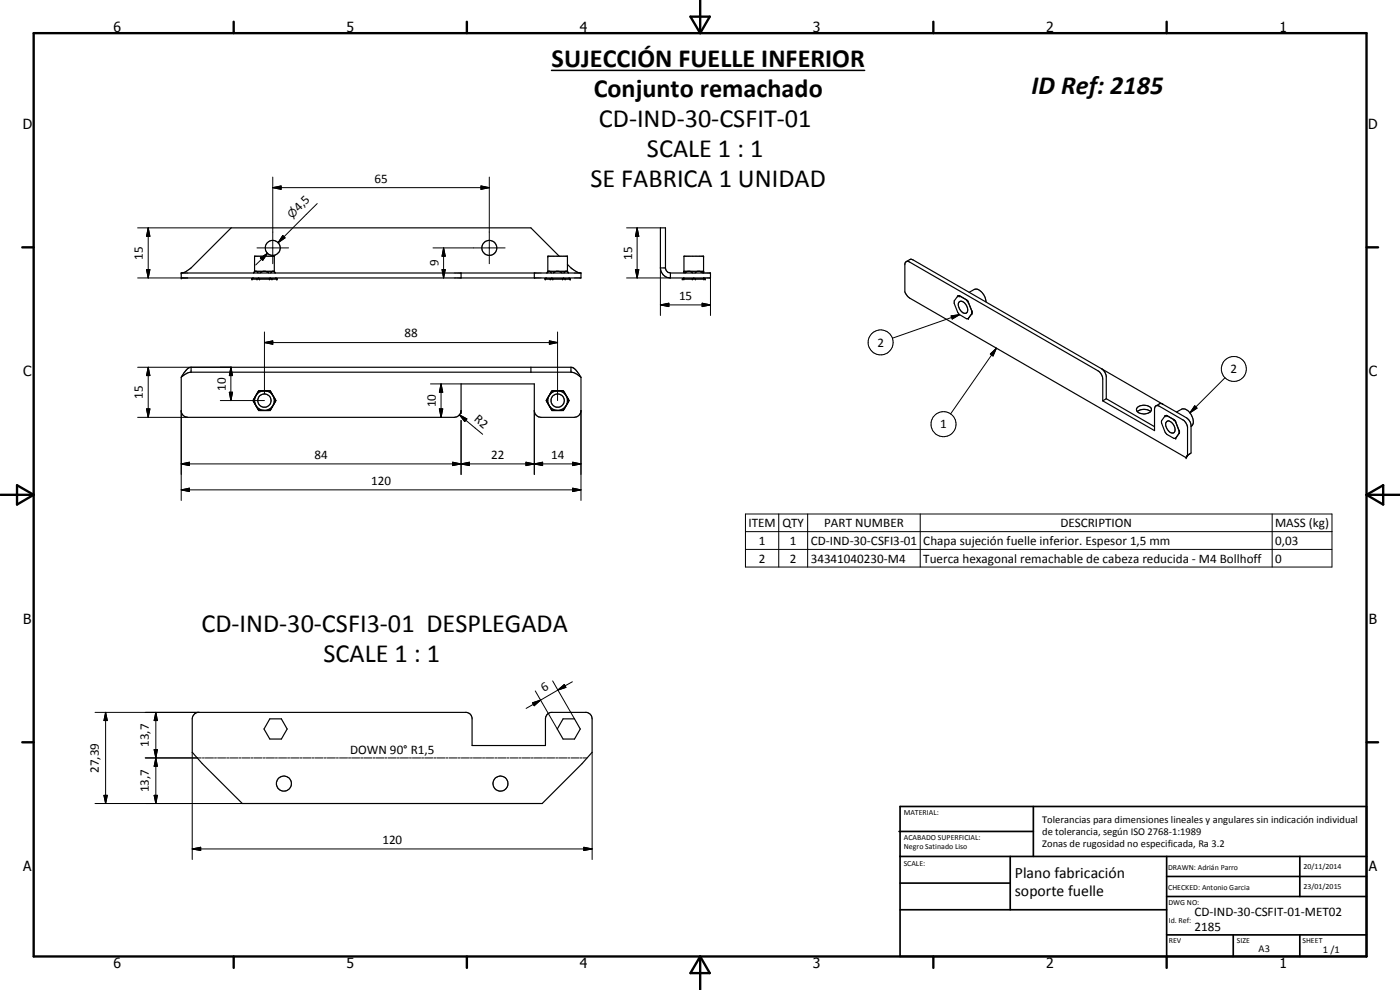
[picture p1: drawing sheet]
<svg xmlns="http://www.w3.org/2000/svg" width="420mm" height="297mm" viewBox="0 0 420 297" stroke-linecap="round" stroke-linejoin="round" font-family="sans-serif">
<g fill="none" stroke="#000" stroke-width=".35">
<path d="M167.8 76.9l-8.5-8.5h-89.9l-12 12a5.4 5.4 0 0 1-3 1.5M170.3 79.3a6.5 6.5 0 0 0 4.1 2.6M272 78.5l1.4-.7 .6 .2 75 43.3M54.4 81.9v1.5h120v-1.5M54.4 81.9h120M76 83.4l-.4 .3h7.5l-.3-.3M76.4 81.4v-4.5h5.9v4.5M76.4 81.4h5.9M76.4 81.4l-.3 .5M76.7 81.4l-.6 .5M77 81.4l.5 .5M77.4 83.6h.2"/>
<path d="M77.4 83.6l-.3 .1M77.4 83.6l.3-.2-.1 .2M77.6 83.6l.3 .1M79 81.4l-1 .5M79.7 81.4l1 .5M81.1 83.6h.2M81.1 83.6l-.3 .1M81.1 83.6v-.2l.2 .2M81.3 83.6l.3 .1M81.7 81.4l-.5 .5M82.1 81.4l.5 .5-.3-.5M138.4 81.9v1.5"/>
<path d="M160.3 81.9v1.5M163.9 83.4l-.3 .3h7.5l-.3-.3M164.4 81.4v-4.5h5.9v4.5M164.4 81.4h5.9M164.4 81.4l-.3 .5 .5-.5M165 81.4l.5 .5M165.4 83.6h.2M165.4 83.6l-.3 .1M165.4 83.6l.2-.2v.2M165.6 83.6l.3 .1M167 81.4l-1 .5M167.7 81.4l1 .5"/>
<path d="M169.1 83.6h.2M169.1 83.6l-.3 .1M169.1 83.6v-.2l.2 .2M169.3 83.6l.3 .1M169.7 81.4l-.5 .5M170.1 81.4l.5 .5-.3-.5M198.2 80.4v-12h1.5v12.1a1.62 1.62 0 0 0 1.5 1.4M198.2 80.4a3.1 3.1 0 0 0 3 3M198.2 80.4h1.5M201.2 81.9h12v1.5h-12M201.2 81.9v1.5M204.9 83.6l-.1 .1h6.9l-.2-.1"/>
<path d="M204.9 83.6h.1M204.9 83.6l.4-.2-.3 .2M205 83.6l.2 .1M205.3 81.9v-5h5.8v5M205.3 81.4h5.8M206.4 81.4l-.8 .5M207 81.4l.9 .5M208.1 83.6h.2M208.1 83.6l-.3 .1M208.1 83.6l.1-.2 .1 .2M208.3 83.6l.4 .1M209.4 81.4l-.8 .5"/>
<path d="M210 81.4l.9 .5M211.4 83.6h.1M211.4 83.6l-.2 .1M211.4 83.6l-.3-.2 .4 .2M287.7 88.8h-.3l-1 1.5v.8a5 5 0 0 0 4 4.5l1.3-1.5M287.7 88.8h.3M287.9 90.5a2.27 2.27 0 0 1 2.3 3.2 1.55 1.55 0 0 1-2.3-1.1l-.2-.6a1.3 1.3 0 0 1 .2-1.5zM288 88.8l2.1 1.2M290.1 90l.5 .7M290.6 90.7l1.1 2.6M290.9 87.7l1.4-.8a2.91 2.91 0 0 1 3.3 2.3l.3 1.4M291.7 93.3v.8"/>
<path d="M54.4 113.2v10.3a2.07 2.07 0 0 0 1.9 1.7h80a2.16 2.16 0 0 0 2.1-2v-8h21.9v8a2.07 2.07 0 0 0 2 2h10.1a2.09 2.09 0 0 0 2-2v-10M54.4 113.2l1.8-1.3 1-.2h114.3l1 .2 1.9 1.3M57.4 110.2l-.8 .2-.6 .5-1.6 2.3M57.4 110.2h114M57.4 110.2v1.5M69.4 110.2v1.5M76.6 119.1a2.17 2.17 0 0 0 .4 2.9l.5 .8 .5 .3h2.7l.7-.4 .3-.7M76.6 119.1a2.95 2.95 0 0 0 1.3 3.6 2.95 2.95 0 0 0 3.8-.7M76.8 118.7l-.2 .4M76.8 118.7l.7-1.1 .5-.3h2.7l.5 .3 .5 .8a2.23 2.23 0 0 1 .6 2.5l-.4 .8M77 118.3l-.2 .4M77.6 117.2h3.5l1.7 3-1.7 3h-3.5l-1.7-3z"/>
<path d="M79.2 117.3l-1.2 .3-1 .8M79.7 117.3a2.92 2.92 0 0 1 2.2 4.4M159.3 110.2v1.5M165.5 117.6l.5-.3 3 .1 1.5 2.3 .1 .8-1.4 2.3-.5 .3h-2.7l-.5-.3-1.3-2.2a2.36 2.36 0 0 1 .8-2.2zM165.6 117.2h3.5l1.7 3-1.7 3h-3.5l-1.7-3zM167 117.3a2.96 2.96 0 0 0-2.1 4.5 2.96 2.96 0 0 0 5 0 2.96 2.96 0 0 0-2.1-4.5M171.4 110.2a3.3 3.3 0 0 1 2.4 2.1l.6 .9M171.4 110.2v1.5M330.6 110.7l.9 .8 .5 1.3v6.8M332 119.6l-1 .7M332 119.6l14.5 8.4M81.9 121.7l-.2 .3"/>
<path d="M331 120.3v-6.6a3.2 3.2 0 0 0-1.5-2.4l-56.5-32.7-.8-.2-.5 .3-.1 .5v8.4l.6 1.1 .8 .7 83 47.9M331 120.3l15.5 8.9v-6.5a.88 .88 0 0 1 .4-.9 .88 .88 0 0 1 1 .1l7.3 4.2 .7 .8 .5 1.2v8.5M341.3 122.3a3.1 3.1 0 0 1 4.2 .3 1.45 1.45 0 0 1-1.7 1.6 2.32 2.32 0 0 1-2.7-1.3zM341.3 123.5a3.3 3.3 0 0 1 4 0M349 121.3l7.1 4 1.1 1.2 .3 1v8.4l-1.1 .7M349 121.3l-.9-.2-1.2 .7M349.7 124.8l-1.1 1.4v.8a5 5 0 0 0 4 4.5h.2M350.2 126.4a1.96 1.96 0 0 1 2.4 1.9 1.06 1.06 0 0 1-.3 1.5 1.06 1.06 0 0 1-1.5-.4 2.31 2.31 0 0 1-.6-3zM350.2 124.7l2.1 1.2M350.2 124.7l-.5 .1M352.3 125.9l.5 .7M352.8 126.6l1.1 2.7"/>
<path d="M352.8 126.6h.1M353.1 123.6l1.5-.8a3.1 3.1 0 0 1 3.4 2.8 1.87 1.87 0 0 1-.5 2.3M353.9 130l-1.1 1.5M353.9 129.3v.7M353.9 130h.1M353.9 129.3h.1M356 137.3h.1M356 137.2h.1M356.2 137.1l-.2 .2M356.3 136.8l-.1 .3M356.4 136.6l-.4 .7M357.2 136.1l-1.1 1"/>
<path d="M58.4 214.2l.9-.5h80.7l1.3 .7 .4 1v8.3h22v-8.3a1.93 1.93 0 0 1 1.6-1.7h10.8l.9 .5 .4 .5 .3 1v10l-3 3.4-12 12h-90l-12-12-3-3.4v-10l.1-.7zM81 215.7h3.4l1.8 3-1.8 3h-3.4l-1.8-3zM169 215.7h3.4l1.7 3-1.7 3h-3.4l-1.8-3z"/>
<circle cx="81.8" cy="74.4" r="2.25"/>
<circle cx="146.9" cy="74.4" r="2.25"/>
<circle cx="79.4" cy="120.2" r="1.99"/>
<circle cx="167.3" cy="120.2" r="2"/>
<circle cx="85.2" cy="235.1" r="2.26"/>
<circle cx="150.2" cy="235.1" r="2.25"/>
</g>
<g fill="#000">
<circle cx="164.4" cy="76.9" r=".18"/>
<circle cx="211.1" cy="76.9" r=".18"/>
<circle cx="54.4" cy="81.9" r=".18"/>
<circle cx="54.4" cy="83.4" r=".18"/>
<circle cx="75.6" cy="83.6" r=".18"/>
<circle cx="75.6" cy="83.7" r=".18"/>
<circle cx="77.1" cy="83.7" r=".18"/>
<circle cx="77.9" cy="83.7" r=".18"/>
<circle cx="80.8" cy="83.7" r=".18"/>
<circle cx="81.6" cy="83.7" r=".18"/>
<circle cx="83.1" cy="83.7" r=".18"/>
<circle cx="83.1" cy="83.6" r=".18"/>
<circle cx="163.6" cy="83.6" r=".18"/>
<circle cx="163.6" cy="83.7" r=".18"/>
<circle cx="164.4" cy="81.4" r=".18"/>
<circle cx="165.1" cy="83.7" r=".18"/>
<circle cx="165.9" cy="83.7" r=".18"/>
<circle cx="168.8" cy="83.7" r=".18"/>
<circle cx="169.6" cy="83.7" r=".18"/>
<circle cx="171.1" cy="83.7" r=".18"/>
<circle cx="171.1" cy="83.6" r=".18"/>
<circle cx="204.8" cy="83.7" r=".18"/>
<circle cx="205.2" cy="83.7" r=".18"/>
<circle cx="205.3" cy="81.4" r=".18"/>
<circle cx="207.8" cy="83.7" r=".18"/>
<circle cx="208.7" cy="83.7" r=".18"/>
<circle cx="211.1" cy="81.4" r=".18"/>
<circle cx="211.2" cy="83.7" r=".18"/>
<circle cx="211.7" cy="83.7" r=".18"/>
<circle cx="287.4" cy="88.8" r=".18"/>
<circle cx="288" cy="88.8" r=".18"/>
<circle cx="290.1" cy="90" r=".18"/>
<circle cx="290.6" cy="90.7" r=".18"/>
<circle cx="290.6" cy="95.5" r=".18"/>
<circle cx="291.7" cy="94.1" r=".18"/>
<circle cx="291.7" cy="93.3" r=".18"/>
<circle cx="349.7" cy="124.8" r=".18"/>
<circle cx="350.2" cy="124.7" r=".18"/>
<circle cx="352.3" cy="125.9" r=".18"/>
<circle cx="352.8" cy="131.5" r=".18"/>
<circle cx="356" cy="137.3" r=".18"/>
</g>
<path d="M165.5 21.1h94" fill="none" stroke="#000" stroke-width=".46"/>
<g fill="none" stroke="#000" stroke-width=".3">
<path d="M81.9 56.3l2.5-.5v1zM81.9 53.1v26M81.9 56.3h64.9M144.3 55.8l2.5 .5-2.5 .5zM146.8 53.1v26M41.3 68.4h28.1M44.5 68.4l.5 2.5h-1zM44.5 68.4v15M77.1 74.4h9.5M78.1 77.4l2.2-1.4-1.4 2.1zM80.3 76l-3.6 3.5M84.9 70.7l.6 .7-2 1.4z"/>
<path d="M85.2 71l-1.7 1.8M95.2 61.1l-11.7 11.7M130 74.4h21.6M133.1 74.4l.5 2.5h-.9zM133.1 74.4v9M188 68.4h10.2M191.2 68.4l.5 2.5h-1zM191.2 68.4v15M41.3 83.4h15M44 80.9h1l-.5 2.5zM79.4 99.6v18.6M132.7 80.9h.9l-.5 2.5z"/>
<path d="M167.3 99.6v20.6M188 83.4h13.2M190.7 80.9h1l-.5 2.5zM198.2 91.5l2.5-.5v1zM198.2 91.5h15M198.2 80.4v14.3M210.7 91l2.5 .5-2.5 .5zM213.2 83.4v11.3M285.4 94.8l2.6-.4-2.2 1.3zM288 94.4l-20.2 7.1M41.3 110.2h28.1M44.5 110.2l.5 2.5h-1z"/>
<path d="M44.5 110.2v15M68.8 117.7h1l-.5 2.5zM69.3 110.2l.5 2.5h-1zM69.3 110.2v10M79.4 102.8l2.5-.5v1zM79.4 102.8h87.9M129.2 115.2h9.2M132.4 115.2l.5 2.5h-1zM132.4 115.2v10M164.9 102.3l2.4 .5-2.4 .5zM297.2 106.2l1.8-1.7-1 2.3zM299 104.5l-13.7 19.7"/>
<path d="M367.7 113.3l-10.6 10.6M41.3 125.2h15M44 122.7h1l-.5 2.5zM54.4 139.2l2.4-.5v1zM54.4 139.2h120M54.4 123.2v27M66.1 120.2h13.3M131.9 122.7h1l-.5 2.5zM135.8 138.7l2.6 .5-2.6 .5zM137.9 124.5l2.2 1.2-.6 .8zM137.9 124.5l7 5.8M138.4 139.2l2.5-.5v1z"/>
<path d="M138.4 123.2v.9M138.4 126.2v16.2M157.8 138.7l2.5 .5-2.5 .5zM157.8 138.7l5 1v-1l-5 1zM160.3 139.2l2.5-.5v1zM160.3 123.2v19.2M171.9 138.7l2.5 .5-2.5 .5zM174.4 123.2v27M358.6 121.8l.6 .7-2.1 1.4zM54.4 147l2.4-.5v1zM54.4 147h120M171.9 146.5l2.5 .5-2.5 .5z"/>
<path d="M223.7 154.2h176v15.9h-176zM223.7 159.5h176M233.7 154.2v15.9M242.4 154.2v15.9M276.2 154.2v15.9M381.8 154.2v15.9M223.7 164.8h176M28.5 213.7h31.2M31.7 213.7l.5 2.5h-1zM31.7 213.7v27.4M46.8 213.7l.4 2.5h-.9zM46.8 213.7v27.4"/>
<path d="M159.8 210.9l2.5-.8-2 1.7zM160.6 207.3l6.6 11.4M162.3 210.1l-4.4 2.5M165.9 204.3l6.5 11.4M167.4 207.1l2-1.7 .4 .8zM167.4 207.1l-5.1 3M171.8 204.6l-4.4 2.5M31.2 238.6h1l-.5 2.5zM43.6 227.4h16.8M46.3 224.9h.9l-.4 2.5zM46.3 238.6h.9l-.4 2.5zM46.8 227.4l.4 2.5h-.9z"/>
<path d="M57.7 225.7v32.2M60.7 227.4h.6M61.6 227.4h2.5M64.4 227.4h.6M65.3 227.4h2.4M68 227.4h.7M68.9 227.4h2.5M71.7 227.4h.6M72.6 227.4h2.4M75.3 227.4h.7M76.3 227.4h2.4M79 227.4h.6"/>
<path d="M79.9 227.4h2.5M82.7 227.4h.6M83.6 227.4h2.4M86.3 227.4h.6M87.2 227.4h2.5M90 227.4h.6M90.9 227.4h2.4M93.6 227.4h.7M94.6 227.4h2.4M97.3 227.4h.6M98.2 227.4h2.5M101 227.4h.5"/>
<path d="M101.9 227.4h2.4M104.6 227.4h.6M105.5 227.4h2.4M108.2 227.4h.7M109.2 227.4h2.4M111.9 227.4h.6M112.8 227.4h2.5M115.6 227.4h.6M116.5 227.4h2.4M119.2 227.4h.6M120.1 227.4h2.5M122.9 227.4h.6"/>
<path d="M123.8 227.4h2.4M126.5 227.4h.7M127.5 227.4h2.4M130.2 227.4h.6M131.1 227.4h2.5M133.8 227.4h.6M134.8 227.4h2.4M137.5 227.4h.6M138.4 227.4h2.5M141.2 227.4h.6M142.1 227.4h2.4M144.8 227.4h.6"/>
<path d="M145.7 227.4h2.5M148.5 227.4h.6M149.4 227.4h2.4M152.1 227.4h.6M153.1 227.4h2.4M155.8 227.4h.6M156.7 227.4h2.5M159.5 227.4h.6M160.3 227.4h2.5M163.1 227.4h.6M164 227.4h2.4M166.8 227.4h.6"/>
<path d="M167.7 227.4h2.4M170.4 227.4h.6M171.4 227.4h2.4M174.1 227.4h.6M175 227.4h1.2M177.7 225.7v32.2M28.5 241.1h44.2M57.7 254.7l2.5-.5v1zM57.7 254.7h120M175.2 254.2l2.5 .5-2.5 .5z"/>
<circle cx="264.3" cy="102.7" r="3.7"/>
<circle cx="370.3" cy="110.7" r="3.7"/>
<circle cx="283.2" cy="127.3" r="3.8"/>
</g>
<g fill="none" stroke="#000" stroke-width=".71">
<path d="M10.1 9.9h400v277.1h-400zM70.1 6.5v3.4M140.1 6.5v3.4M207.2 5h5.8l-2.9 4.9zM210.1 0v9.9M280.1 6.5v3.4M350.1 6.5v3.4M6.7 74.2h3.4M410.1 74.2h3.5M.1 148.5h10M5.1 145.6l5 2.9-5 2.9zM410.1 148.5h10"/>
<path d="M410.1 148.5l5-2.9v5.8zM6.7 222.7h3.4M410.1 222.7h3.5M70.1 287v3.4M140.1 287v3.4M210.1 287v10M210.1 287l2.9 5h-5.8zM280.1 287v3.4M350.1 287v3.4"/>
</g>
<g fill="none" stroke="#000" stroke-width=".51">
<path d="M269.8 249.5h40.3M270.1 242h140v45h-140zM270.1 257h140M303.2 257v16M310.1 242v15M350.1 257v30M390.1 257v12M270.1 265h33.1M270.1 273h80M350.1 269h60M350.1 263h60M350.1 280.5h60"/>
<path d="M370.1 280.5v6.5M390.1 280.5v6.5"/>
</g>
<g fill="#000">
<path d="M81.9 56.3l2.5-.5v1zM144.3 55.8l2.5 .5-2.5 .5zM44.5 68.4l.5 2.5h-1zM78.1 77.4l2.2-1.4-1.4 2.1zM84.9 70.7l.6 .7-2 1.4zM133.1 74.4l.5 2.5h-.9zM191.2 68.4l.5 2.5h-1zM44 80.9h1l-.5 2.5zM132.7 80.9h.9l-.5 2.5zM190.7 80.9h1l-.5 2.5zM198.2 91.5l2.5-.5v1zM210.7 91l2.5 .5-2.5 .5z"/>
<path d="M285.4 94.8l2.6-.4-2.2 1.3zM44.5 110.2l.5 2.5h-1zM68.8 117.7h1l-.5 2.5zM69.3 110.2l.5 2.5h-1zM79.4 102.8l2.5-.5v1zM132.4 115.2l.5 2.5h-1zM164.9 102.3l2.4 .5-2.4 .5zM297.2 106.2l1.8-1.7-1 2.3zM44 122.7h1l-.5 2.5zM54.4 139.2l2.4-.5v1zM131.9 122.7h1l-.5 2.5zM135.8 138.7l2.6 .5-2.6 .5z"/>
<path d="M137.9 124.5l2.2 1.2-.6 .8zM138.4 139.2l2.5-.5v1zM157.8 138.7l2.5 .5-2.5 .5zM160.3 139.2l2.5-.5v1zM171.9 138.7l2.5 .5-2.5 .5zM358.6 121.8l.6 .7-2.1 1.4zM54.4 147l2.4-.5v1zM171.9 146.5l2.5 .5-2.5 .5zM31.7 213.7l.5 2.5h-1zM46.8 213.7l.4 2.5h-.9zM159.8 210.9l2.5-.8-2 1.7zM167.4 207.1l2-1.7 .4 .8z"/>
<path d="M31.2 238.6h1l-.5 2.5zM46.3 224.9h.9l-.4 2.5zM46.3 238.6h.9l-.4 2.5zM46.8 227.4l.4 2.5h-.9zM57.7 254.7l2.5-.5v1zM175.2 254.2l2.5 .5-2.5 .5z"/>
</g>
<g font-size="7.9">
<text x="165.6" y="20">SUJECCIÓN FUELLE INFERIOR</text>
<text x="178.2" y="29">Conjunto remachado</text>
<text x="309.6" y="28.3">ID Ref: 2185</text>
<text x="179.7" y="38.1">CD-IND-30-CSFIT-01</text>
<text x="194.2" y="47">SCALE 1 : 1</text>
<text x="177.2" y="56">SE FABRICA 1 UNIDAD</text>
<text x="60.4" y="189.7">CD-IND-30-CSFI3-01 DESPLEGADA</text>
<text x="97.1" y="198.6">SCALE 1 : 1</text>
</g>
<g font-size="4.7">
<text x="304.6" y="263.5">Plano fabricación</text>
<text x="304.6" y="268.9">soporte fuelle</text>
</g>
<g font-size="4.2">
<text x="34" y="9.6">6</text>
<text x="104" y="9.6">5</text>
<text x="174" y="9.6">4</text>
<text x="244" y="9.6">3</text>
<text x="314" y="9.6">2</text>
<text x="384" y="9.6">1</text>
<text x="6.8" y="38.7">D</text>
<text x="410.6" y="38.7">D</text>
<text x="7" y="112.9">C</text>
<text x="410.8" y="112.9">C</text>
<text x="7" y="187.1">B</text>
<text x="410.8" y="187.1">B</text>
<text x="7" y="261.4">A</text>
<text x="410.8" y="261.4">A</text>
<text x="34" y="290.4">6</text>
<text x="104" y="290.4">5</text>
<text x="174" y="290.4">4</text>
<text x="244" y="290.4">3</text>
<text x="314" y="290.4">2</text>
<text x="384" y="290.4">1</text>
</g>
<g font-size="3.9">
<text x="112.4" y="54.8">65</text>
<text x="89.7" y="63.6" transform="rotate(-45 89.7 63.6)">4,5</text>
<text x="42.9" y="77.9" transform="rotate(-90 42.9 77.9)">15</text>
<text x="189.7" y="77.9" transform="rotate(-90 189.7 77.9)">15</text>
<text x="131.6" y="79.9" transform="rotate(-90 131.6 79.9)">9</text>
<text x="203.8" y="90">15</text>
<text x="121.4" y="101.3">88</text>
<text x="263.3" y="104.1">2</text>
<text x="369.3" y="112">2</text>
<text x="42.9" y="119.7" transform="rotate(-90 42.9 119.7)">15</text>
<text x="67.8" y="117.2" transform="rotate(-90 67.8 117.2)">10</text>
<text x="130.8" y="122.2" transform="rotate(-90 130.8 122.2)">10</text>
<text x="142.1" y="126" transform="rotate(40 142.1 126)">R2</text>
<text x="282.2" y="128.6">1</text>
<text x="94.4" y="137.7">84</text>
<text x="147.4" y="137.7">22</text>
<text x="165.4" y="137.7">14</text>
<text x="111.4" y="145.5">120</text>
<text x="224.6" y="158.1">ITEM</text>
<text x="234.8" y="158.2">QTY</text>
<text x="247.3" y="158.1">PART NUMBER</text>
<text x="318.3" y="158.2">DESCRIPTION</text>
<text x="382.7" y="158.2">MASS (kg)</text>
<text x="227.7" y="163.4">1</text>
<text x="237.1" y="163.4">1</text>
<text x="243.3" y="163.4">CD-IND-30-CSFI3-01</text>
<text x="277.1" y="163.5">Chapa sujeción fuelle inferior. Espesor 1,5 mm</text>
<text x="382.7" y="163.4">0,03</text>
<text x="227.7" y="168.8">2</text>
<text x="237.1" y="168.8">2</text>
<text x="243.3" y="168.8">34341040230-M4</text>
<text x="277.1" y="168.8">Tuerca hexagonal remachable de cabeza reducida - M4 Bollhoff</text>
<text x="382.7" y="168.8">0</text>
<text x="163.2" y="207.7" transform="rotate(-30 163.2 207.7)">6</text>
<text x="44.7" y="224.1" transform="rotate(-90 44.7 224.1)">13,7</text>
<text x="105.1" y="226.1">DOWN 90° R1,5</text>
<text x="29.7" y="231.9" transform="rotate(-90 29.7 231.9)">27,39</text>
<text x="44.7" y="237.7" transform="rotate(-90 44.7 237.7)">13,7</text>
<text x="114.8" y="253.2">120</text>
<text x="358.5" y="275">CD-IND-30-CSFIT-01-MET02</text>
<text x="358.5" y="279.4">2185</text>
</g>
<text font-size="3.3" x="87.7" y="65.6" transform="rotate(-45 87.7 65.6)">⌀</text>
<g font-size="3.1">
<text x="312.7" y="246.8">Tolerancias para dimensiones lineales y angulares sin indicación individual</text>
<text x="312.7" y="250.4">de tolerancia, según ISO 2768-1:1989</text>
<text x="312.7" y="254">Zonas de rugosidad no especificada, Ra 3.2</text>
<text x="377.7" y="285.6">A3</text>
<text x="397" y="285.9">1 /1</text>
</g>
<g font-size="2.4">
<text x="271.2" y="244.4">MATERIAL:</text>
<text x="271.3" y="252">ACABADO SUPERFICIAL:</text>
<text x="271.3" y="254.6">Negro Satinado Liso</text>
<text x="271.2" y="259.7">SCALE:</text>
<text x="350.6" y="261">DRAWN: Adrián Parro</text>
<text x="391.2" y="260.6">20/11/2014</text>
<text x="350.6" y="267">CHECKED: Antonio Garcia</text>
<text x="391.2" y="266.7">23/01/2015</text>
<text x="350.6" y="271.4">DWG NO:</text>
<text x="350.8" y="276.9">Id. Ref:</text>
<text x="350.8" y="282.8">REV</text>
<text x="371.2" y="282.9">SIZE</text>
<text x="390.9" y="282.9">SHEET</text>
</g>
</svg>
